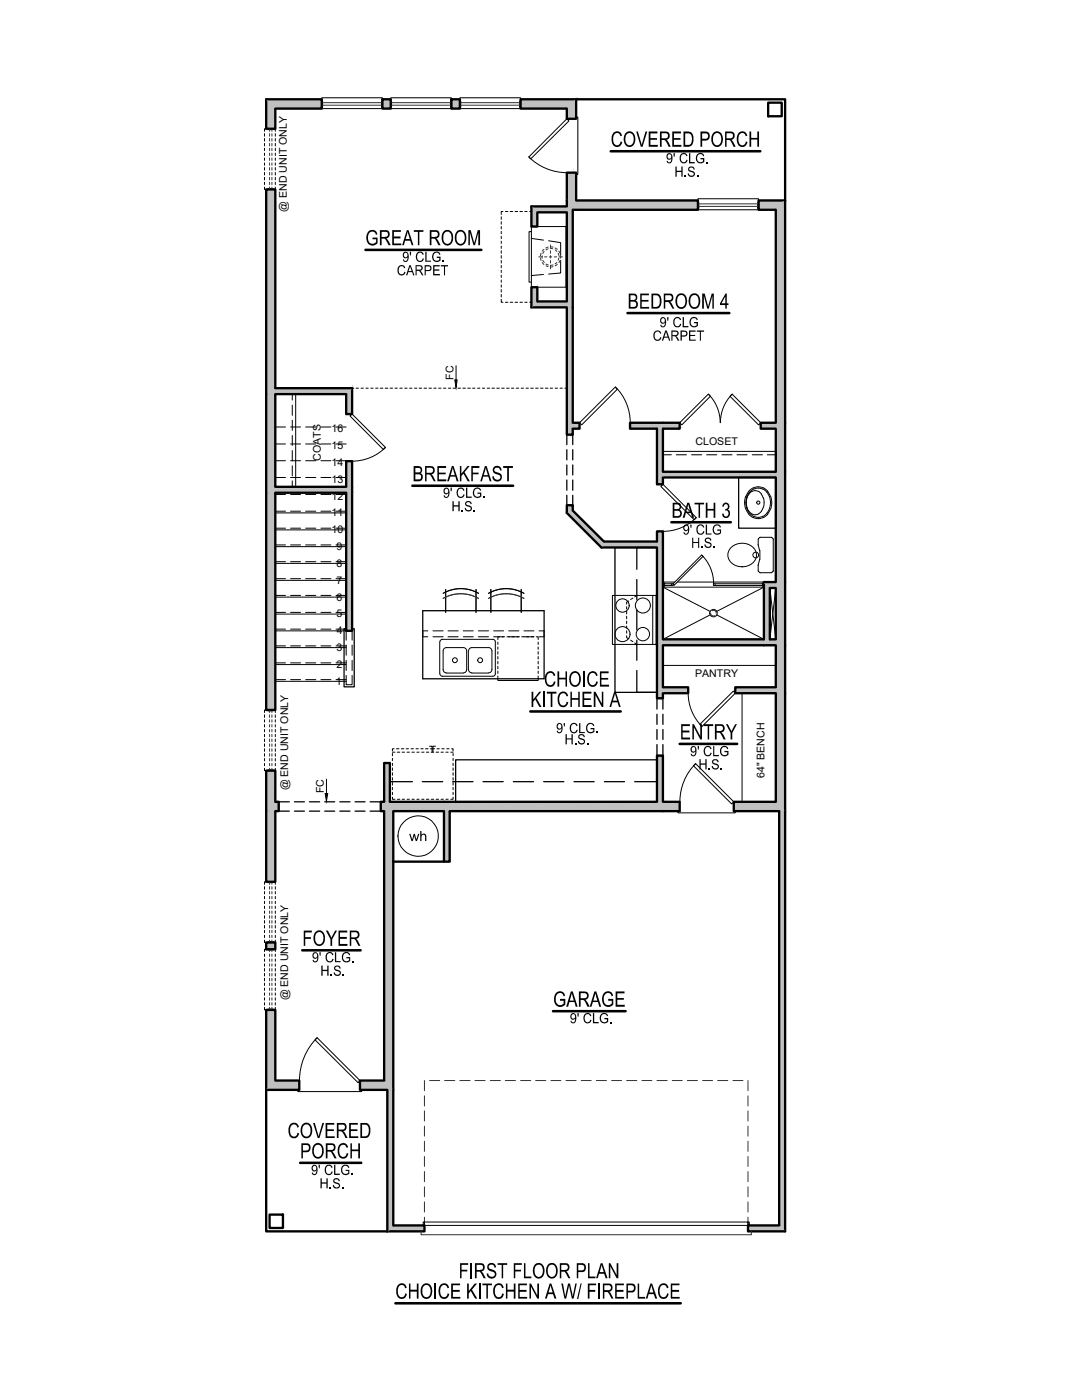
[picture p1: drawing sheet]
<svg xmlns="http://www.w3.org/2000/svg" width="216mm" height="279mm" viewBox="0 0 216 279" stroke-linecap="round" stroke-linejoin="round" font-family="sans-serif">
<!-- layer: A-Wall -->
<g fill="#c0c0c0" stroke="#c0c0c0" stroke-width=".2">
<path d="M53.1 201.5v16l1.8-16zM54.9 201.5v14.1l-1.8 1.9z"/>
<path d="M53.1 188.1v1.3l1.8-1.3zM53.1 189.4l1.8-1.3v1.3z"/>
<path d="M53.1 161.9v14.1l1.4-14.8zM54.5 161.2v14.8h-1.4z"/>
<path d="M54.5 161.2v14.8l.4-14.1zM54.9 161.9v14.1h-.4z"/>
<path d="M53.1 153.8v8.1l1.4-8.1zM54.5 153.8v7.4l-1.4 .7z"/>
<path d="M54.5 153.8v7.4l.4-7.4zM54.9 153.8v6.2l-.4 1.2z"/>
<path d="M53.1 98.3v43.4l1.3-43.7zM54.4 98v43.7h-1.3z"/>
<path d="M54.4 98v43.7l.5-43.4zM54.9 98.3v43.4h-.5z"/>
<path d="M53.1 78.7v19.6l1.3-20zM54.4 78.3v19.7l-1.3 .3z"/>
<path d="M54.4 78.3v19.7l.5-19.3zM54.9 78.7v18.5l-.5 .8z"/>
<path d="M53.1 37.8v40.9l1.3-40.9zM54.4 37.8v40.5l-1.3 .4z"/>
<path d="M54.4 37.8v40.5l.5-40.5zM54.9 37.8v39.7l-.5 .8z"/>
<path d="M53.1 19.8v5.9l1.8-4zM54.9 21.7v4h-1.8z"/>
<path d="M77.8 152.3l-.4 8.2 .4-.5zM77.4 152.3h.4l-.4 8.2z"/>
<path d="M77.4 152.3l-.7 7.7 .7 .5zM76.7 152.3h.7l-.7 7.7z"/>
<path d="M78.5 161.9l-.6 55.3 .6 .3zM77.9 161.4l.6 .5-.6 55.3z"/>
<path d="M77.9 161.4l-.6 55.4 .6 .4zM77.3 161.6l.6-.2-.6 55.4z"/>
<path d="M77.3 161.6l-.6 54 .6 1.2zM76.7 161.9l.6-.3-.6 54z"/>
<path d="M53.1 19.8l11.1 1.9v-1.9zM53.1 19.8l11.1 1.9h-9.3z"/>
<path d="M76.3 19.8l1.7 1.9v-1.9zM76.3 19.8l1.7 1.9h-1.7z"/>
<path d="M90.1 19.8l1.7 1.9v-1.9zM90.1 19.8l1.7 1.9h-1.7z"/>
<path d="M103.9 19.8l9.2 1.9 1.9-1.9zM103.9 19.8l9.2 1.9h-9.2z"/>
<path d="M113.1 40l1.2 .5zM113.1 40l1.2 .5h-.9z"/>
<path d="M113.4 40.5l1.6 1.4-.7-1.4zM113.4 40.5l1.6 1.4h-.7z"/>
<path d="M115 40l24.3 .5v-.5zM114.3 40.5l.7-.5 24.3 .5z"/>
<path d="M114.3 40.5l25 1.4v-1.4zM114.3 40.5l25 1.4h-24.3z"/>
<path d="M151.4 40l3.4 1.9 1.9-1.9zM151.4 40l3.4 1.9h-3.4z"/>
<path d="M132.3 94.1l23 .4-.5-.4zM132.3 94.1l23 .4h-23.3z"/>
<path d="M132 94.5l22.8 .8 .5-.8zM132 94.5l22.8 .8h-22.5z"/>
<path d="M156.7 40l-1.4 44.8 1.4-.4zM155.3 41.3l1.4-1.3-1.4 44.8z"/>
<path d="M155.3 41.3l-.5 43.1 .5 .4zM155.3 41.3l-.5 43.1v-42.5z"/>
<path d="M156.7 84.4l-1.4 10.1 1.4-.4zM155.3 84.8l1.4-.4-1.4 10.1z"/>
<path d="M155.3 84.8l-.5 9.3 .5 .4zM155.3 84.8l-.5 9.3v-8.5z"/>
<path d="M156.7 94.1l-1.4 22.4 1.4-.3zM155.3 94.5l1.4-.4-1.4 22.4z"/>
<path d="M155.3 94.5l-.5 21.7 .5 .3zM155.3 94.5l-.5 21.7v-20.9z"/>
<path d="M156.7 116.2l-1.4 12.2 1.4 .4zM155.3 116.5l1.4-.3-1.4 12.2z"/>
<path d="M155.3 116.5l-.5 11.1 .5 .8zM155.3 116.5l-.5 11.1v-10.3z"/>
<path d="M156.7 128.8l-1.4 9.2 1.4 .3zM155.3 128.4l1.4 .4-1.4 9.2z"/>
<path d="M155.3 128.4l-.5 8.8 .5 .8zM154.8 128.8l.5-.4-.5 8.8z"/>
<path d="M156.7 138.3l-1.2 22.9 1.2 .7zM155.5 138l1.2 .3-1.2 22.9z"/>
<path d="M155.5 138l-.2 22.9 .2 .3zM155.3 138h.2l-.2 22.9z"/>
<path d="M155.3 138l-.5 22 .5 .9zM154.8 138.3l.5-.3-.5 22z"/>
<path d="M156.7 161.9l-1.2 82.7 1.2 1.1zM155.5 161.2l1.2 .7-1.2 82.7z"/>
<path d="M155.5 161.2v83.4zM155.5 161.2v83.4z"/>
<path d="M89 161.4l-.4 .5v10.1zM89 161.4v10.6h-.4z"/>
<path d="M89 161.4v10.6l.7-10.1zM89.7 161.9v10.1h-.7z"/>
<path d="M115 19.8l-1.9 3.9h1.9zM115 19.8l-1.9 3.9v-2z"/>
<path d="M115 34.5l-.7 6 .7-.5zM114.3 34.5h.7l-.7 6z"/>
<path d="M114.3 34.5l-1.2 5.5 1.2 .5zM113.1 34.5h1.2l-1.2 5.5z"/>
<path d="M113.4 41.6l.9 .3zM113.4 40.5l.9 1.4-.9-.3z"/>
<path d="M113.4 40.5l-.3 .7 .3 .4zM113.1 40l.3 .5-.3 .7z"/>
<path d="M114.3 41.9l-.9 19.1 .9 .3zM113.4 41.6l.9 .3-.9 19.1z"/>
<path d="M113.4 41.6l-.3 18.6 .3 .8zM113.4 41.6l-.3 18.6v-17.8z"/>
<path d="M114.3 61.3l-.3 23.5 .3-.4zM114 61.2l.3 .1-.3 23.5z"/>
<path d="M114 61.2l-.6 23.3 .6 .3zM113.4 61l.6 .2-.6 23.3z"/>
<path d="M113.4 61l-.3 23.4 .3 .1zM113.4 61l-.3 23.4v-23.1z"/>
<path d="M114.3 85.6l-.3 1.1h.3zM114 84.8l.3 .8-.3 1.1z"/>
<path d="M114 84.8l-.9 1.9h.9zM113.1 84.4l.9 .4-.9 1.9z"/>
<path d="M114.3 100.8l-1.2 1.6 1.2-.5zM113.1 100.8h1.2l-1.2 1.6z"/>
<path d="M149.3 244.6v1.1h7.4zM149.3 244.6h6.2l1.2 1.1z"/>
<path d="M77.3 245.7h7.4l-6.2-1.1zM78.5 244.6h6.2v1.1z"/>
<path d="M71.8 216.8v.7h5.5zM71.8 216.8h5.5v.7z"/>
<path d="M71.8 215.6v1.2h5.5zM71.8 215.6h4.9l.6 1.2z"/>
<path d="M54.9 215.6l-1.8 1.9h6.6zM54.9 215.6h4.8v1.9z"/>
<path d="M146.4 161.2v.7h9.1zM146.4 161.2h9.1v.7z"/>
<path d="M146.4 160v1.2h9.1zM146.4 160h8.4l.7 1.2z"/>
<path d="M131.9 160.5l.4 1.4h3.3zM131.9 160.5h3.7v1.4z"/>
<path d="M132.3 160l-.4 .5h3.7zM132.3 160h3.3v.5z"/>
<path d="M89 161.4l.7 .5h42.6zM89 161.4h43.1l.2 .5z"/>
<path d="M88.7 160.5l.3 .9h43.1zM88.7 160.5h43.2l.2 .9z"/>
<path d="M88.6 160l.1 .5h43.2zM88.6 160h42.5l.8 .5z"/>
<path d="M77.9 161.4l.6 .5h10.1zM77.9 161.4h11l-.3 .5z"/>
<path d="M77.9 161.4h11zM77.9 161.4h11.1z"/>
<path d="M78.5 160l-.6 1.4h11.1zM78.5 160h10.1l.4 1.4z"/>
<path d="M76.9 161.4l-.2 .5zM76.9 161.4h1l-1.2 .5z"/>
<path d="M77.4 160.5l-.5 .9h1zM77.4 160.5h.9l-.4 .9z"/>
<path d="M77.8 160l-.4 .5h.9zM77.8 160h.7l-.2 .5z"/>
<path d="M76 160.5v1.4h.7zM76 160.5h1.4l-.7 1.4z"/>
<path d="M76 160v.5h1.4zM76 160h.7l.7 .5z"/>
<path d="M54.5 161.2l.4 .7h.7zM54.5 161.2h1.1v.7z"/>
<path d="M54.9 160l-.4 1.2h1.1zM54.9 160h.7v1.2z"/>
<path d="M120.5 108.1l10.9 .4-.3-.4zM120.5 108.1l10.9 .4h-11.1z"/>
<path d="M120.3 108.5l10.8 .8 .3-.8zM120.3 108.5l10.8 .8h-11.1z"/>
<path d="M69.1 98.3v27.6l.6-28.2zM69.7 97.7v28.2h-.6z"/>
<path d="M69.7 97.7v28.2l.6-27.6zM70.3 98.3v27.6h-.6z"/>
<path d="M69.1 92v5.2l.6-5.2zM69.7 92v5.7l-.6-.5z"/>
<path d="M69.7 92v5.7l.6-5.7zM70.3 92v5.2l-.6 .5z"/>
<path d="M69.1 78.7v3.9l1.2-5.1zM70.3 77.5v5.1h-1.2z"/>
<path d="M54.4 78.3l.5 .4h14.2zM54.4 78.3h15.1l-.4 .4z"/>
<path d="M54.9 77.5l-.5 .8h15.1zM54.9 77.5h15.4l-.8 .8z"/>
<path d="M69.7 97.7l.6 .6zM69.7 97.7h.6v.6z"/>
<path d="M70.3 97.2v.5zM70.3 97.2v.5h-.6z"/>
<path d="M54.4 98l.5 .3h14.2zM54.4 98h15.1l-.4 .3z"/>
<path d="M54.6 97.7l-.2 .3h15.1zM54.6 97.7h15.1l-.2 .3z"/>
<path d="M54.9 97.2l-.3 .5h15.1zM54.9 97.2h14.2l.6 .5z"/>
<path d="M114.3 84.4l1.3 .4v-.4zM114.3 84.4l1.3 .4h-1.6z"/>
<path d="M114 84.8l1.6 .8v-.8zM114 84.8l1.6 .8h-1.3z"/>
<path d="M125.7 84.4l6.2 .9 .4-.9zM125.7 84.4l6.2 .9h-6.2z"/>
<path d="M125.7 85.3l5.4 .3 .8-.3zM125.7 85.3l5.4 .3h-5.4z"/>
<path d="M132.3 84.4l3.3 .9v-.9zM132.3 84.4l3.3 .9h-3.7z"/>
<path d="M131.9 85.3l3.7 .3v-.3zM131.9 85.3l3.7 .3h-3.3z"/>
<path d="M151.8 84.4l3.5 .4-.5-.4zM151.8 84.4l3.5 .4h-3.5z"/>
<path d="M151.8 84.8l3 .8 .5-.8zM151.8 84.8l3 .8h-3z"/>
<path d="M152.6 128.4l-.2 .4h2.4zM152.6 128.4h2.7l-.5 .4z"/>
<path d="M152.9 127.9l-.3 .5h2.7zM152.9 127.9h2.1l.3 .5z"/>
<path d="M152.9 127.9h2.1l-1.4-.3zM153.6 127.6h1.2l.2 .3z"/>
<path d="M132 128.4l.3 .4h20.1zM132 128.4h20.6l-.2 .4z"/>
<path d="M132.2 127.9l-.2 .5h20.6zM132.2 127.9h20.7l-.3 .5z"/>
<path d="M132.3 127.6l-.1 .3h20.7zM132.3 127.6h20.1l.5 .3z"/>
<path d="M146.7 138v.3h8.1zM146.7 138h8.6l-.5 .3z"/>
<path d="M146.7 137.2v.8h8.6zM146.7 137.2h8.1l.5 .8z"/>
<path d="M132 138l.3 .3h5zM132 138h5.3v.3z"/>
<path d="M132.3 137.2l-.3 .8h5.3zM132.3 137.2h5v.8z"/>
<path d="M132.3 85.6l-.3 8.9 .3-.4zM132 85.3l.3 .3-.3 8.9z"/>
<path d="M132 85.3v9.2zM131.9 85.3v9.2z"/>
<path d="M131.9 85.3l-.8 8.8 .8 .4zM131.1 85.6l.8-.3-.8 8.8z"/>
<path d="M132.3 95.3l-.3 1.3h.3zM132 94.5l.3 .8-.3 1.3z"/>
<path d="M132 94.5l-.9 2.1h.9zM131.1 94.1l.9 .4-.9 2.1z"/>
<path d="M132.3 106l-.9 2.5 .9-.4zM131.4 106h.9l-.9 2.5z"/>
<path d="M131.4 106l-.3 2.1 .3 .4zM131.1 106h.3l-.3 2.1z"/>
<path d="M132.3 108.1l-.3 20.3 .3-.8zM132 108.2l.3-.1-.3 20.3z"/>
<path d="M132 108.2l-.6 20.4 .6-.2zM131.4 108.5l.6-.3-.6 20.4z"/>
<path d="M131.4 108.5l-.3 20.3 .3-.2zM131.4 108.5l-.3 20.3v-19.5z"/>
<path d="M132.3 128.8l-.3 9.2 .3-.8zM132 128.4l.3 .4-.3 9.2z"/>
<path d="M132 128.4l-.9 9.9 .9-.3zM131.1 128.8l.9-.4-.9 9.9z"/>
<path d="M132.3 138.3l-.3 1.1h.3zM132 138l.3 .3-.3 1.1z"/>
<path d="M132 138l-.9 1.4h.9zM131.1 138.3l.9-.3-.9 1.4z"/>
<path d="M132.3 150.8l-.4 9.7 .4-.5zM131.9 150.8h.4l-.4 9.7z"/>
<path d="M131.9 150.8l-.8 9.2 .8 .5zM131.1 150.8h.8l-.8 9.2z"/>
<path d="M152.4 116.2v11.4l.5-11.1zM152.9 116.5v11.4l-.5-.3z"/>
<path d="M152.9 116.5v11.4l.7-10.6zM153.6 117.3v10.3l-.7 .3z"/>
<path d="M152.4 116.2l2.9 .3-.5-.3zM152.4 116.2l2.9 .3h-2.4z"/>
<path d="M152.9 116.5l1.9 .8 .5-.8zM152.9 116.5l1.9 .8h-1.2z"/>
<path d="M78.5 217.5l-1.2 28.2 1.2-1.1zM77.3 216.8l1.2 .7-1.2 28.2z"/>
<path d="M77.3 216.8v28.9zM77.3 216.8v28.9z"/>
<path d="M113.1 102.4l6.9 6.9-5.7-7.4zM114.3 101.9l6.2 6.2-.5 1.2z"/>
<path d="M106 41.2l7.4 .4-.3-.4zM106 41.2l7.4 .4h-6.9z"/>
<path d="M106.5 41.6l6.6 .8 .3-.8zM106.5 41.6l6.6 .8h-5.9z"/>
<path d="M107.2 42.4l-1.2 2.8h1.2zM106 41.2l1.2 1.2-1.2 2.8z"/>
<path d="M106 61.3h7.1l-6.6-.3zM106.5 61h6.9l-.3 .3z"/>
<path d="M107.2 60.2l-.7 .8h6.9zM107.2 60.2h5.9l.3 .8z"/>
<path d="M107.2 57.3l-1.2 4 1.2-1.1zM106 57.3h1.2l-1.2 4z"/>
</g>
<g fill="none" stroke="#000" stroke-width=".47">
<path d="M53.1 19.8h11.1v1.9h-9.3v4h-1.8zM76.3 19.8h1.7v1.9h-1.7zM90.1 19.8h1.7v1.9h-1.7zM103.9 19.8h11.1v3.9h-1.9v-2h-9.2zM115 19.8h41.7v20.2M53.1 37.8h1.8v39.7h15.4v5.1h-1.2v-3.9h-14.2v18.5h14.2v-5.2h1.2v33.9h-1.2v-27.6h-14.2v43.4h-1.8zM153.3 20.5h2.7v2.7h-2.7zM106 41.2h7.1v-6.7h1.9v5.5h24.3v1.9h-25v42.5h1.3v1.2h-1.3v1.1h-1.2v-25.4h-7.1v-4h1.2v2.9h5.9v-17.8h-5.9v2.8h-1.2zM151.4 40h5.3v205.7h-7.4v-1.1h6.2v-82.7h-9.1v-1.9h8.4v-21.7h-8.1v-1.1h8.1v-8.4h-22.5v8.4h5v1.1h-5v1.1h-1.2v-30.1h-11.1l-6.9-6.9v-1.6h1.2v1.1l6.2 6.2h10.6v-2.1h1.2v21.6h20.1v-11.4h2.4v-20.9h-22.5v1.3h-1.2v-11h-5.4v-1.2h9.9v1.2h-3.3v8.5h22.5v-8.5h-3v-1.2h3v-42.5h-3.4zM153.6 117.3h1.2v10.3h-1.2zM53.1 153.8h1.8v6.2h.7v1.9h-.7v14.1h-1.8zM76.7 152.3h1.1v7.7h53.3v-9.2h1.2v9.2h3.3v1.9h-45.9v10.1h-1.1v-10.1h-10.1v82.7h6.2v1.1h-7.4v-28.2h-5.5v-1.9h4.9v-53.7h-.7v-1.9h.7z"/>
<path d="M78.5 172h10.1M53.1 188.1h1.8v1.3h-1.8zM53.1 201.5h1.8v14.1h4.8v1.9h-6.6zM53.1 217.5v28.2h24.2M53.8 242.4h2.7v2.7h-2.7z"/>
</g>
<!-- layer: A-Open -->
<g fill="none" stroke="#000" stroke-width=".25">
<path d="M113.1 88.7v-2h1.2v2M113.1 98.8v2h1.2v-2M113.1 89.7v2.1M113.1 92.8v2M113.1 95.8v2M114.3 89.7v2.1M114.3 92.8v2M114.3 95.8v2M131.1 141.5v-2.1h1.2v2.1M131.1 148.6v2.2h1.2v-2.2M131.1 142.5v2.1M131.1 145.6v2"/>
<path d="M132.3 142.5v2.1M132.3 145.6v2M57.7 160h-2.1v1.9h2.1M58.7 161.9h2M58.7 160h2M61.8 161.9h2M61.8 160h2M64.8 161.9h2M64.8 160h2M67.8 161.9h2M67.8 160h2M70.9 161.9h1.9"/>
<path d="M70.9 160h1.9M73.9 160h2.1v1.9h-2.1"/>
</g>
<!-- layer: A-Case -->
<g fill="none" stroke="#000" stroke-width=".25">
<path d="M147.4 95.3h7.4v10.1h-7.4zM122.7 109.3h8.4v28.9h-8.4zM127.1 113.6v-4.3h4v4.3M127.1 115.7v4M131.1 115.7v4M84.4 121.9h24.2v13.6h-24.2zM127.1 133.8v4.4h4v-4.4M127.1 121.7v4M127.1 127.8v4M131.1 121.7v4M131.1 127.8v4M82.3 156h-4.5v4h4.5"/>
<path d="M84.3 156h4M90.3 156h4.1M90.9 151.6h40.2v8.4h-40.2zM96.4 156h4M102.4 156h4.1M108.5 156h4M114.5 156h4.1M120.6 156h4M126.6 156h4.5v4h-4.5M84.3 160h4M90.3 160h4.1M96.4 160h4"/>
<path d="M102.4 160h4.1M108.5 160h4M114.5 160h4.1M120.6 160h4"/>
</g>
<!-- layer: A-Area-Iden -->
<path d="M121.9 30.2h29.8M72.9 49.9h23.1M125.2 62.5h20.3M82.3 96.9h20.1M134 104.2h11.8M105.8 142h18.1M135.6 148.5h11.5M60.3 189.7h11.7M110.3 201.8h14.5M59.9 232.1h12.2M78.9 260.1h56.9" fill="none" stroke="#000" stroke-width=".51"/>
<!-- layer: A-Flor -->
<g fill="none" stroke="#000" stroke-width=".2">
<path d="M100 59.7v.6h.4M100 43.3v.5M100 51v.5M100 52v.5M100 53v.4M100 53.9v.5M100 54.9v.5M100 55.9v.4M100 56.9v.4M100 57.8v.5M100 58.8v.5M100.4 42.2h-.4v.6"/>
<path d="M100.9 42.2h.4M101.8 42.2h.5M102.8 42.2h.5M103.7 42.2h.6M104.7 42.2h.5M105.7 42.2h.3M70.2 77.5h.4M71.1 77.5h.4M72 77.5h.5M73 77.5h.5M74 77.5h.5M75 77.5h.4"/>
<path d="M75.9 77.5h.5M76.9 77.5h.5M77.8 77.5h.5M78.8 77.5h.5M79.8 77.5h.4M80.8 77.5h.4M81.7 77.5h.5M82.7 77.5h.5M83.6 77.5h.5M84.6 77.5h.5M85.6 77.5h.5M86.6 77.5h.4"/>
<path d="M87.5 77.5h.5M88.5 77.5h.5M89.5 77.5h.4M90.4 77.5h.5M91.4 77.5h.5M92.4 77.5h.5M93.3 77.5h.5M94.3 77.5h.5M95.3 77.5h.4M96.3 77.5h.4M97.2 77.5h.5M98.2 77.5h.5"/>
<path d="M99.1 77.5h.5M100.1 77.5h.5M100.9 60.3h.4M101.1 77.5h.5M101.8 60.3h.5M102.1 77.5h.4M102.8 60.3h.5M103 77.5h.5M103.7 60.3h.6M104 77.5h.5M104.7 60.3h.5M105 77.5h.4"/>
<path d="M105.7 60.3h.3M105.9 77.5h.5M106.9 77.5h.5M107.9 77.5h.5M108.8 77.5h.5M109.8 77.5h.5M110.8 77.5h.4M111.7 77.5h.5M112.7 77.5h.4"/>
</g>
<!-- layer: A-Glaz -->
<g fill="none" stroke="#000" stroke-width=".2">
<path d="M64.2 19.8v-.3h12.1v.3M78 19.8v-.3h12.1v.3M91.8 19.8v-.3h12.1v.3M52.8 37.3v.5h.3M52.8 26.7v.5M52.8 27.6v.6M52.8 28.6v.5M52.8 29.6v.5M52.8 30.6v.4M52.8 31.5v.5M52.8 32.5v.5M52.8 33.4v.6"/>
<path d="M52.8 34.4v.5M52.8 35.4v.5M52.8 36.4v.4M53.1 25.7h-.3v.5M53.5 25.9h.1M53.5 37.6h.1M53.5 25.7h.4M53.5 37.8h.4M53.9 25.9h.4M53.9 37.6h.4M54.3 25.7h.3v.2M54.6 37.6v.2h-.3"/>
<path d="M54.9 25.7v.5M54.9 26.7v.5M54.9 27.6v.6M54.9 28.6v.5M54.9 29.6v.5M54.9 30.6v.4M54.9 31.5v.5M54.9 32.5v.5M54.9 33.4v.6M54.9 34.4v.5M54.9 35.4v.5M54.9 36.4v.4"/>
<path d="M54.9 37.3v.5M64.2 20.2h.2v1.1h-.2zM64.2 21.7h12.1M76.1 20.2h.2v1.1h-.2zM78 20.2h.1v1.1h-.1zM78 21.7h12.1M89.9 20.2h.2v1.1h-.2zM91.8 20.2h.1v1.1h-.1zM91.8 21.7h12.1M103.7 20.2h.2v1.1h-.2zM139.3 40.3h.1v1.2h-.1zM139.3 40v-.3h12.1v.3"/>
<path d="M139.3 41.9h12.1M151.2 40.3h.2v1.2h-.2zM52.8 153.3v.5h.3M52.8 142.7v.5M52.8 143.6v.5M52.8 144.6v.5M52.8 145.6v.5M52.8 146.6v.4M52.8 147.5v.5M52.8 148.5v.5M52.8 149.4v.5M52.8 150.4v.5"/>
<path d="M52.8 151.4v.4M52.8 152.4v.4M53.1 141.7h-.3v.5M53.5 153.6h.1M53.5 141.9h.1M53.5 153.8h.4M53.5 141.7h.4M53.9 153.6h.4M53.9 141.9h.4M54.3 141.7h.3v.2M54.6 153.6v.2h-.3M54.9 141.7v.5"/>
<path d="M54.9 142.7v.5M54.9 143.6v.5M54.9 144.6v.5M54.9 145.6v.5M54.9 146.6v.4M54.9 147.5v.5M54.9 148.5v.5M54.9 149.4v.5M54.9 150.4v.5M54.9 151.4v.4M54.9 152.4v.4M54.9 153.3v.5"/>
<path d="M52.8 177v.5M52.8 177.9v.5M52.8 178.9v.5M52.8 179.9v.4M53.1 176h-.3v.5M53.5 176.1h.1M53.5 176h.4M53.9 176.1h.4M54.3 176h.3v.1M54.9 176v.5M54.9 177v.5M54.9 177.9v.5"/>
<path d="M54.9 178.9v.5M54.9 179.9v.4M52.8 187.6v.5h.3M52.8 180.8v.5M52.8 181.8v.5M52.8 182.8v.5M52.8 183.7v.5M52.8 184.7v.5M52.8 185.7v.4M52.8 186.6v.5M52.8 190.4v.5M52.8 191.4v.5"/>
<path d="M52.8 192.4v.4M52.8 193.3v.5M52.8 194.3v.5M52.8 195.2v.5M52.8 196.2v.5M52.8 197.2v.5M52.8 198.2v.4M52.8 199.1v.5M53.1 189.4h-.3v.5M53.5 189.6h.1M53.5 187.9h.1M53.5 189.4h.4"/>
<path d="M53.5 188.1h.4M53.9 189.6h.4M53.9 187.9h.4M54.3 189.4h.3v.2M54.6 187.9v.2h-.3M54.9 180.8v.5M54.9 181.8v.5M54.9 182.8v.5M54.9 183.7v.5M54.9 184.7v.5M54.9 185.7v.4M54.9 186.6v.5"/>
<path d="M54.9 187.6v.5M54.9 189.4v.5M54.9 190.4v.5M54.9 191.4v.5M54.9 192.4v.4M54.9 193.3v.5M54.9 194.3v.5M54.9 195.2v.5M54.9 196.2v.5M54.9 197.2v.5M54.9 198.2v.4M54.9 199.1v.5"/>
<path d="M52.8 201v.5h.3M52.8 200.1v.5M53.5 201.4h.1M53.5 201.5h.4M53.9 201.4h.4M54.6 201.4v.1h-.3M54.9 200.1v.5M54.9 201v.5"/>
</g>
<g fill="none" stroke="#333" stroke-width=".2">
<path d="M53.8 25.9v.3M53.8 26.7v.5M53.8 27.6v.6M53.8 28.6v.5M53.8 29.6v.5M53.8 30.6v.4M53.8 31.5v.5M53.8 32.5v.5M53.8 33.4v.6M53.8 34.4v.5M53.8 35.4v.5M53.8 36.4v.4"/>
<path d="M53.8 37.3v.3M54.3 25.9v.3M54.3 26.7v.5M54.3 27.6v.6M54.3 28.6v.5M54.3 29.6v.5M54.3 30.6v.4M54.3 31.5v.5M54.3 32.5v.5M54.3 33.4v.6M54.3 34.4v.5M54.3 35.4v.5"/>
<path d="M54.3 36.4v.4M54.3 37.3v.3M64.4 21h11.7M64.4 20.5h11.7M78.1 21h11.8M78.1 20.5h11.8M91.9 21h11.8M91.9 20.5h11.8M139.4 41.2h11.8M139.4 40.7h11.8M53.8 141.9v.3M53.8 142.7v.5"/>
<path d="M53.8 143.6v.5M53.8 144.6v.5M53.8 145.6v.5M53.8 146.6v.4M53.8 147.5v.5M53.8 148.5v.5M53.8 149.4v.5M53.8 150.4v.5M53.8 151.4v.4M53.8 152.4v.4M53.8 153.3v.3M54.3 141.9v.3"/>
<path d="M54.3 142.7v.5M54.3 143.6v.5M54.3 144.6v.5M54.3 145.6v.5M54.3 146.6v.4M54.3 147.5v.5M54.3 148.5v.5M54.3 149.4v.5M54.3 150.4v.5M54.3 151.4v.4M54.3 152.4v.4M54.3 153.3v.3"/>
<path d="M53.8 176.1v.4M53.8 177v.5M53.8 177.9v.5M53.8 178.9v.5M53.8 179.9v.4M54.3 176.1v.4M54.3 177v.5M54.3 177.9v.5M54.3 178.9v.5M54.3 179.9v.4M53.8 180.8v.5M53.8 181.8v.5"/>
<path d="M53.8 182.8v.5M53.8 183.7v.5M53.8 184.7v.5M53.8 185.7v.4M53.8 186.6v.5M53.8 187.6v.3M53.8 189.6v.3M53.8 190.4v.5M53.8 191.4v.5M53.8 192.4v.4M53.8 193.3v.5M53.8 194.3v.5"/>
<path d="M53.8 195.2v.5M53.8 196.2v.5M53.8 197.2v.5M53.8 198.2v.4M53.8 199.1v.5M54.3 180.8v.5M54.3 181.8v.5M54.3 182.8v.5M54.3 183.7v.5M54.3 184.7v.5M54.3 185.7v.4M54.3 186.6v.5"/>
<path d="M54.3 187.6v.3M54.3 189.6v.3M54.3 190.4v.5M54.3 191.4v.5M54.3 192.4v.4M54.3 193.3v.5M54.3 194.3v.5M54.3 195.2v.5M54.3 196.2v.5M54.3 197.2v.5M54.3 198.2v.4M54.3 199.1v.5"/>
<path d="M53.8 200.1v.5M53.8 201v.4M54.3 200.1v.5M54.3 201v.4"/>
</g>
<!-- layer: A-Pfix -->
<g fill="none" stroke="#000" stroke-width=".2">
<path d="M148.8 99.1a3.8 3.8 0 0 0 0 2.5M149 99.1a3.5 3.5 0 0 0 0 2.4M149.1 99.3a3.2 3.2 0 0 0 .3 2.7M149.4 98.6l-.3 .8M149.6 98.2l-.6 1M150 98.1l.7-.2 .6 .2M150.1 98l-.6 .6M150.4 97.6l-.8 .6M150.4 97.6l.9-.2 .9 .2M151.3 98l.6 .6M151.9 98.6l.4 .8M152.2 97.6l.8 .6"/>
<path d="M152.3 99.3l.2 1-.2 1M153 98.2l.5 1M153.2 98.1l.5 1M153.2 98.1a2.52 2.52 0 0 0-4.4 1M153.5 99.1a3.5 3.5 0 0 1 0 2.4M153.8 99.1a3.8 3.8 0 0 1 0 2.5M132.3 116.3h.3v.7h-.3M132.3 116.2h2.3M132.6 116.5h1.7l5.7-5.7 .3 .2-5.7 5.8-.3-.3v.3h-1.7M134 116.5v.3M135.2 116.2h17.2M140 110.8a8.1 8.1 0 0 1 2.4 5.7"/>
<path d="M142.4 116.5h9.7M142.4 116.5v.3h9.7M142.7 116.5v.3M145.9 109.3a3.1 3.1 0 0 1 5 .9 2.51 2.51 0 0 1-2.8 2.9 2.43 2.43 0 0 1-2.6-3.4zM148.8 101.6l.6 1M149 101.5l.6 .9M149.4 102.6l.9 .7M149.5 102a1.4 1.4 0 0 0 1.8 .6M149.6 102.4a2.22 2.22 0 0 0 3.4 0M150.3 103.3a2.26 2.26 0 0 0 2 0M151.3 108.7v.1M151.3 108.8l.3 1.1"/>
<path d="M151.3 113.9l.4 .4M151.3 112.8v1.1M151.6 111.6l-.3 1.2M151.6 109.9v1.7M151.7 107.2h2.2M151.7 114.3h2.2M151.7 107.2l-.4 .4v1.2M151.9 102l-.6 .6M152.3 101.3l-.4 .7M152.4 116.3h-.3v.7h.3M153.2 102.6l-.9 .7M153.5 101.5l-.5 .9"/>
<path d="M153.7 101.6l-.5 1M153.9 107.2l.1 .1M154 107.3l.2 .2M154 114.3h-.1M154.2 114l-.2 .3M154.3 107.5v.1M154.3 107.7v6.2M154.3 113.9v.1M87.7 128.1v6.4M87.8 134.5l.2 .4 .3 .1M88.3 127.6h10M88.3 135h10"/>
<path d="M88.3 127.6l-.4 .2-.1 .3M89.1 134.3h3.3M89.1 129.2h3.3M89.1 129.2a.66 .66 0 0 0-.7 .7v3.7a.66 .66 0 0 0 .7 .7M92.5 129.2a.66 .66 0 0 1 .6 .7v3.7a.66 .66 0 0 1-.6 .7M93.5 129.9v3.7M93.5 133.6a.66 .66 0 0 0 .7 .7M94.1 134.3h3.4M97.5 129.2h-3.3a.66 .66 0 0 0-.7 .7M97.5 129.2a.66 .66 0 0 1 .7 .7v3.7a.66 .66 0 0 1-.7 .7M98.3 127.6l.3 .1 .2 .4v6.4l-.2 .4-.3 .1M141.7 122.7l-9.4 4.9"/>
<path d="M141.7 122l-9.4-4.8h20.1l-9.4 4.8M143 122.7l9.4 4.9"/>
<circle cx="150.8" cy="110.8" r=".57"/>
<circle cx="151.3" cy="100.3" r=".32"/>
<circle cx="90.8" cy="131.8" r=".49"/>
<circle cx="95.8" cy="131.8" r=".49"/>
<circle cx="142.4" cy="122.4" r=".74"/>
<circle cx="83.4" cy="166.9" r="4"/>
</g>
<!-- layer: A-Door -->
<g fill="none" stroke="#000" stroke-width=".2">
<path d="M105.5 31.3a10.8 10.8 0 0 0 7.6 3.2M113.1 23.7l.4 .4-7.6 7.6-.4-.4zM115 23.4h.3v11.4h-.3M122.8 77.3l.4 .4-7.1 7.1-.5-.4zM122.8 77.2a10.1 10.1 0 0 1 3 7.1M141.3 78.7l.5 .4-5.8 5.7-.4-.4zM141.3 78.6a8.1 8.1 0 0 1 2.4 5.7M145.7 79.1l.4-.4 5.7 5.7-.4 .4zM146.1 78.6a8.1 8.1 0 0 0-2.4 5.7M69.8 83l.5-.4 6.6 6.7-.4 .4zM76.9 89.3a9.4 9.4 0 0 1-6.6 2.7M131.9 97.1l.4-.5 6.6 6.7-.4 .4z"/>
<path d="M139 103.3a9.4 9.4 0 0 1-6.7 2.7M137.3 138.3a9.4 9.4 0 0 0 2.8 6.7M138.4 152.8l.4-.4 7.6 7.6-.4 .4zM138.8 152.4a10.8 10.8 0 0 0-3.1 7.6M139.6 144.6l6.7-6.7 .4 .4-6.6 6.7zM135.3 161.9v.3h11.4v-.3M59.4 217.5v.3h12.8v-.3M62.9 207.5l.4-.4 8.5 8.5-.4 .5zM63.3 207.1a12.1 12.1 0 0 0-3.5 8.5M84.4 243.9h.3v.7h-.3zM84.7 243.9h64.6v.7h-64.6zM149.3 243.9h.2v.7h-.2z"/>
</g>
<!-- layer: A-Wall-Low -->
<g fill="none" stroke="#000" stroke-width=".2">
<path d="M85.4 125.9h-1v1.2h1M86.4 127.1h2M86.4 125.9h2M89.4 127.1h2M89.4 125.9h2M92.4 127.1h2M92.4 125.9h2M95.4 127.1h2.1M95.4 125.9h2.1M98.5 127.1h2M98.5 125.9h2M101.5 127.1h2"/>
<path d="M101.5 125.9h2M104.5 127.1h2M104.5 125.9h2M107.6 125.9h1v1.2h-1"/>
</g>
<!-- layer: A-Appl -->
<g fill="none" stroke="#000" stroke-width=".2">
<path d="M106 46.2h-.4v10.1h.4M106 45.2h6.9v12.1h-6.9zM106 47.6l2.4 .3M108.4 54.8l-2.4 .2M109.5 48l2.4 .4v2.5M111.9 51.9v2.6l-2.4 .2M122.2 118.8h8.7v9.8h-8.7zM125.5 119.9l-.5 .3v.4M126.3 119.4l-.5 .2M127.1 118.8l-.5 .3M130.2 118.8v9.8M99.3 134.9v.9h8.1v-.9"/>
<path d="M99.3 128.1v.5M99.3 129.1v.5M99.3 130v.6M99.3 131v.5M99.3 132v.5M99.3 133v.5M99.3 133.9v.5M99.7 127.1h-.4v.5M100.2 127.1h.5M101.2 127.1h.5M102.1 127.1h.5M103.1 127.1h.5"/>
<path d="M104.1 127.1h.5M105.1 127.1h.4M106 127.1h.5M107 127.1h.4v.5M107.4 128.1v.5M107.4 129.1v.5M107.4 130v.6M107.4 131v.5M125 126.9v.4l.5 .2M125 121.1v.4M125 122v.5M125 123v.5"/>
<path d="M125 124v.5M125 124.9v.5M125 125.9v.5M125.8 127.8l.5 .3M126.6 128.3l.5 .3M78.3 159.1v.4h.5M78.3 150.4v.4M78.3 151.3v.5M78.3 152.3v.5M78.3 153.2v.6M78.3 154.2v.5M78.3 155.2v.5"/>
<path d="M78.3 156.2v.5M78.3 157.1v.5M78.3 158.1v.5M78.3 150.1h.5M78.6 149.4h-.3v.5M79.1 149.4h.5M79.3 159.5h.5M79.3 150.1h.5M80.1 149.4h.5M80.2 159.5h.5M80.2 150.1h.5M81.1 149.4h.4"/>
<path d="M81.2 159.5h.5M81.2 150.1h.5M82 149.4h.5M82.2 159.5h.5M82.2 150.1h.5M83 149.4h.5M83.2 159.5h.4M83.2 150.1h.4M84 149.4h.4M84.1 159.5h.5M84.1 150.1h.5M84.9 149.4h.5"/>
<path d="M85.1 159.5h.5M85.1 150.1h.5M85.7 148.9h.5v.5M85.9 149.4h.3M86 159.5h.6M86 150.1h.6M86.2 149.4v.7M86.4 149.4h.3M86.9 148.9h-.5v1.2M87 159.5h.5M87 150.1h.5M87.2 149.4h.5"/>
<path d="M88 159.5h.5M88 150.1h.5M88.2 149.4h.4M89 159.5h.4M89 150.1h.4M89.1 149.4h.5M89.9 150.1h.5M90.1 149.4h.3v.5M90.4 159.1v.4h-.5M90.4 150.4v.4M90.4 151.3v.5M90.4 152.3v.5"/>
<path d="M90.4 153.2v.6M90.4 154.2v.5M90.4 155.2v.5M90.4 156.2v.5M90.4 157.1v.5M90.4 158.1v.5"/>
<circle cx="124.2" cy="126.6" r="1.5"/>
<circle cx="124.2" cy="120.8" r="1.33"/>
<circle cx="128.3" cy="120.8" r="1.5"/>
<circle cx="128.3" cy="126.6" r="1.33"/>
</g>
<!-- layer: A-Furn -->
<path d="M88.4 118.4a7.1 7.1 0 0 1 7.1 0M88.9 117.6v4.6M95 117.6v4.6M97.5 118.4a7.1 7.1 0 0 1 7 0M97.9 117.6v4.6M104 117.6v4.6" fill="none" stroke="#000" stroke-width=".2"/>
<path d="M88.4 119.4a7.1 7.1 0 0 1 7.1 0M97.5 119.4a7.1 7.1 0 0 1 7 0" fill="none" stroke="#333" stroke-width=".2"/>
<!-- layer: A-Door -->
<g fill="none" stroke="#333" stroke-width=".2">
<path d="M84.7 215.6v2.1M84.7 218.7v2M85.7 215.6h2M88.7 215.6h2M91.8 215.6h2M94.8 215.6h2M97.8 215.6h2.1M100.8 215.6h2.1M103.9 215.6h2M106.9 215.6h2M109.9 215.6h2M112.9 215.6h2.1"/>
<path d="M116 215.6h2M119 215.6h2M122 215.6h2M125 215.6h2.1M128.1 215.6h2M131.1 215.6h2M134.1 215.6h2M137.1 215.6h2.1M140.2 215.6h2M143.2 215.6h2M146.2 215.6h2M149.3 215.6v2.1"/>
<path d="M149.3 218.7v2M84.7 221.7v2M84.7 224.7v2M84.7 227.8v2M84.7 230.8v2M84.7 233.8v2M84.7 236.9v1.9M84.7 239.9v2M149.3 221.7v2M149.3 224.7v2M149.3 227.8v2M149.3 230.8v2"/>
<path d="M149.3 233.8v2M149.3 236.9v1.9M149.3 239.9v2M84 245.7v.7h65.9v-.7M84.7 242.9v1M149.3 242.9v1"/>
</g>
<!-- layer: A-Wall -->
<path d="M69.1 134.8v1.9h1.2v-1.9M69.1 127.8v-1.9h1.2v1.9M69.1 128.7v2.1M69.1 131.8v2M70.3 128.7v2.1M70.3 131.8v2" fill="none" stroke="#000" stroke-width=".2"/>
<path d="M69.1 125.5h-.4v11.6h2v-11.6h-.4" fill="none" stroke="#000" stroke-width=".25"/>
<!-- layer: A-Strs -->
<g fill="none" stroke="#000" stroke-width=".2">
<path d="M54.9 98.7h2.1M54.9 95.3h2.1M54.9 91.9h2.1M54.9 88.6h2.1M54.9 85.2h2.1M58 98.7h2M58 95.3h2M58 91.9h2M58 88.6h2M58 85.2h2M61 98.7h2M61 95.3h2"/>
<path d="M61 91.9h2M61 88.6h2M61 85.2h2M64 98.7h2M64 95.3h2M64 91.9h2M64 88.6h2M64 85.2h2M67 98.7h2.1M67 95.3h2.1M67 91.9h2.1M67 88.6h2.1"/>
<path d="M67 85.2h2.1M54.9 119.2h14.2M54.9 118.8h2.1M54.9 115.8h14.2M54.9 115.5h2.1M54.9 112.4h14.2M54.9 112.1h2.1M54.9 109.1h14.2M54.9 108.8h2.1M54.9 105.7h14.2M54.9 105.4h2.1M54.9 102.4h14.2"/>
<path d="M54.9 102h2.1M58 118.8h2M58 115.5h2M58 112.1h2M58 108.8h2M58 105.4h2M58 102h2M61 118.8h2M61 115.5h2M61 112.1h2M61 108.8h2M61 105.4h2"/>
<path d="M61 102h2M64 118.8h2M64 115.5h2M64 112.1h2M64 108.8h2M64 105.4h2M64 102h2M67 118.8h2.1M67 115.5h2.1M67 112.1h2.1M67 108.8h2.1M67 105.4h2.1"/>
<path d="M67 102h2.1M54.9 136h14.2M54.9 135.6h2.1M54.9 132.6h14.2M54.9 132.3h2.1M54.9 129.2h14.2M54.9 128.9h2.1M54.9 125.9h14.2M54.9 125.6h2.1M54.9 122.6h14.2M54.9 122.2h2.1M58 135.6h2"/>
<path d="M58 132.3h2M58 128.9h2M58 125.6h2M58 122.2h2M61 135.6h2M61 132.3h2M61 128.9h2M61 125.6h2M61 122.2h2M64 135.6h2M64 132.3h2M64 128.9h2"/>
<path d="M64 125.6h2M64 122.2h2M67 135.6h2.1M67 132.3h2.1M67 128.9h2.1M67 125.6h2.1M67 122.2h2.1"/>
</g>
<!-- layer: A-Shlv -->
<g fill="none" stroke="#000" stroke-width=".2">
<path d="M56.1 78.7h-1.2v1.1M57.1 78.7h1.2v1.1M54.9 96v1.2h4.1v-18.5h-4.1v18.5h1.2M54.9 80.9v2M54.9 83.9v2M54.9 86.9v2M54.9 89.9v2M54.9 93v2M58.3 96v1.2h-1.2M58.3 80.9v2M58.3 83.9v2M58.3 86.9v2"/>
<path d="M58.3 89.9v2M58.3 93v2M132.3 93v1.1h1.7M134 90.8h-1.7v1.1M134.9 90.8h2.1M134.9 94.1h2.1M138 90.8h2M138 94.1h2M141 90.8h2M141 94.1h2M144 90.8h2.1M144 94.1h2.1"/>
<path d="M147.1 90.8h2M147.1 94.1h2M150.1 90.8h2M150.1 94.1h2M153.1 90.8h1.7v1.1M154.8 93v1.1h-22.5v-4h22.5v4h-1.7M132.3 128.8h22.5v4h-22.5zM148.1 138.3h6.7v21.7h-6.7z"/>
</g>
<!-- layer: S-Cdet-Hidd -->
<path d="M141.8 122.4a.59 .59 0 0 0 .8 .5M142.1 121.9a.51 .51 0 0 1 .6 0 .51 .51 0 0 1 .2 .5" fill="none" stroke="#333" stroke-width=".2"/>
<!-- layer: A-Anno-Dims -->
<path d="M153.6 117.3l1.2 10.3M154.8 117.3l-1.2 10.3" fill="none" stroke="#000" stroke-width=".2"/>
<!-- layer: A-Anno-Note -->
<path d="M90.7 75.8h.5l-.2 1.5zM64.9 158.4h.5l-.3 1.5z" fill="#000" stroke="#000" stroke-width=".2"/>
<path d="M91 73v2.8M65.1 155.5v2.9" fill="none" stroke="#000" stroke-width=".2"/>
<!-- layer: A-Appl -->
<g fill="none" stroke="#333" stroke-width=".2">
<path d="M107.5 51.3h.6M107.9 51.5l.1 .5M108 50.5l-.1 .6M108.2 52.4l.3 .4M108.2 51.1v.4M108.3 52l.3 .4M108.5 49.8l-.3 .3M108.6 50.2l-.3 .4M108.7 51.3h.4M109 53l.4 .2M109 52.7l.4 .2M109.4 49.3l-.5 .2"/>
<path d="M109.4 49.7l-.4 .2M109.6 51.3h.5M109.8 49.3h.5M109.8 48.9v.7l.5 .1M109.8 50v.5M109.8 51v.5M109.8 52v.5M110.3 53.2l-.5 .1M110.3 52.9l-.5 .1v.6M110.6 51.3h.5M110.8 49.5l.4 .2M110.8 49.9l.3 .3"/>
<path d="M111.1 52.4l-.3 .3M111.2 52.8l-.4 .2M111.4 50.5l.1 .5M111.5 50.1l.2 .4M111.5 51.5l-.1 .4M111.5 51.3h.7M111.7 52l-.2 .4M111.9 51l-.1 .5"/>
</g>
<g font-size="4.7">
<text x="121.9" y="29.3">COVERED PORCH</text>
<text x="72.9" y="48.9">GREAT ROOM</text>
<text x="125.2" y="61.6">BEDROOM 4</text>
<text x="82.3" y="96.1">BREAKFAST</text>
<text x="134" y="103.3">BATH 3</text>
<text x="108.5" y="137">CHOICE</text>
<text x="105.8" y="141.1">KITCHEN A</text>
<text x="135.6" y="147.6">ENTRY</text>
<text x="60.3" y="188.8">FOYER</text>
<text x="110.3" y="200.9">GARAGE</text>
<text x="57.4" y="227.1">COVERED</text>
<text x="59.9" y="231.2">PORCH</text>
<text x="91.5" y="255.1">FIRST FLOOR PLAN</text>
<text x="78.9" y="259.2">CHOICE KITCHEN A W/ FIREPLACE</text>
</g>
<g font-size="3.1">
<text x="132.9" y="32.6">9' CLG.</text>
<text x="134.6" y="35.3">H.S.</text>
<text x="80.2" y="52.2">9' CLG.</text>
<text x="79.2" y="54.9">CARPET</text>
<text x="131.6" y="65.3">9' CLG</text>
<text x="130.2" y="68">CARPET</text>
<text x="88.4" y="99.4">9' CLG.</text>
<text x="90.1" y="102">H.S.</text>
<text x="136.2" y="106.7">9' CLG</text>
<text x="137.9" y="109.3">H.S.</text>
<text x="110.9" y="146.3">9' CLG.</text>
<text x="112.6" y="148.5">H.S.</text>
<text x="137.7" y="150.9">9' CLG</text>
<text x="139.3" y="153.5">H.S.</text>
<text x="81.6" y="167.9">wh</text>
<text x="62.2" y="192">9' CLG.</text>
<text x="63.9" y="194.7">H.S.</text>
<text x="113.7" y="204.2">9' CLG.</text>
<text x="62" y="234.5">9' CLG.</text>
<text x="63.7" y="237.2">H.S.</text>
</g>
<g font-size="2.1">
<text x="57.2" y="42.2" transform="rotate(-90 57.2 42.2)">@ END UNIT ONLY</text>
<text x="90.5" y="75.8" transform="rotate(-90 90.5 75.8)">FC</text>
<text x="66.2" y="89.6">15</text>
<text x="66.2" y="86.2">16</text>
<text x="138.8" y="88.8">CLOSET</text>
<text x="64" y="91.9" transform="rotate(-90 64 91.9)">COATS</text>
<text x="66.2" y="93">14</text>
<text x="66.2" y="99.7">12</text>
<text x="66.2" y="96.3">13</text>
<text x="66.2" y="106.4">10</text>
<text x="66.2" y="103">11</text>
<text x="67.1" y="113.1">8</text>
<text x="67.1" y="109.8">9</text>
<text x="67.1" y="119.8">6</text>
<text x="67.1" y="116.5">7</text>
<text x="67.1" y="123.2">5</text>
<text x="67.1" y="129.9">3</text>
<text x="67.2" y="126.6">4</text>
<text x="67" y="136.7">1</text>
<text x="67.2" y="133.3">2</text>
<text x="138.7" y="135.2">PANTRY</text>
<text x="152.6" y="155.3" transform="rotate(-90 152.6 155.3)">64&quot; BENCH</text>
<text x="57.5" y="157.7" transform="rotate(-90 57.5 157.7)">@ END UNIT ONLY</text>
<text x="64.6" y="158.3" transform="rotate(-90 64.6 158.3)">FC</text>
<text x="57.5" y="199.6" transform="rotate(-90 57.5 199.6)">@ END UNIT ONLY</text>
</g>
</svg>
